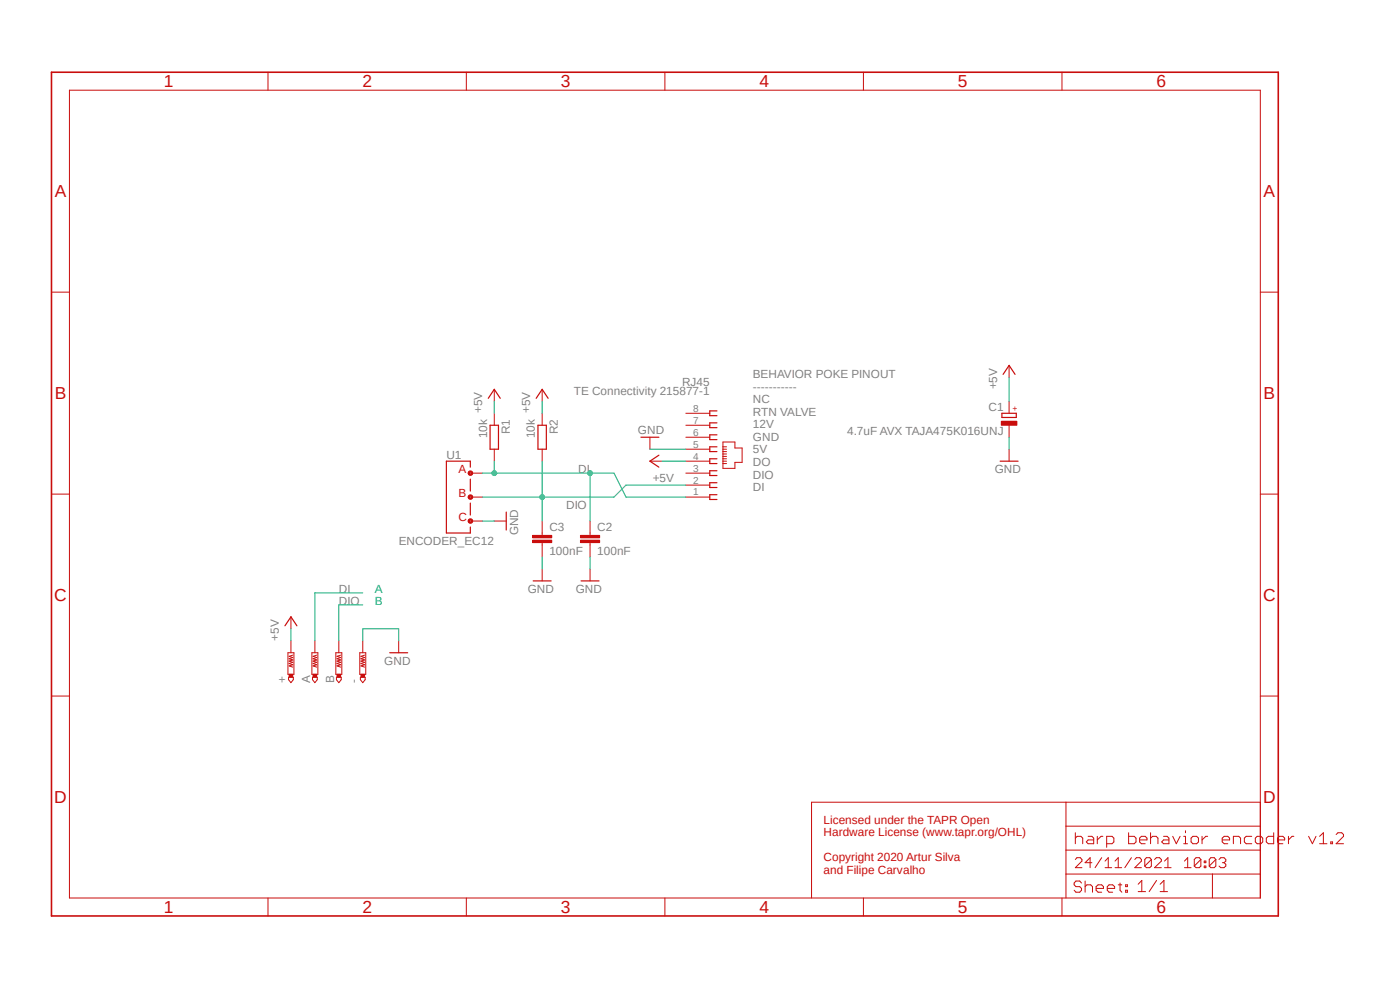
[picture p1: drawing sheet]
<svg xmlns="http://www.w3.org/2000/svg" width="297mm" height="210mm" viewBox="0 0 297 210" stroke-linecap="round" stroke-linejoin="round" font-family="sans-serif">
<path d="M10.4 15l276.2 179.9M286.6 15l-276.2 179.9" fill="none" stroke="#fff" stroke-width=".21"/>
<g fill="none" stroke="#c90d0c" stroke-width=".21">
<path d="M14.7 19.1h252.7v171.4h-252.7zM56.9 15.3v3.8M98.9 15.3v3.8M141.1 15.3v3.8M183.2 15.3v3.8M225.3 15.3v3.8M10.9 62h3.8M267.4 62h3.8M104.9 82.6v2.5M137.9 97.8h2.5M137.9 92.8v2.5M145.5 97.8h5.1"/>
<path d="M145.5 95.3h5.1M145.5 92.8h5.1M145.5 90.2h5.1M145.5 87.7h5.1M153.4 93.8h2.5v1.2h1.5v3.1h-1.5v1.3h-2.5zM153.4 98.3h.7M153.4 97.8h.7M153.4 97.3h.7M153.4 96.8h.7M153.4 96.3h.7M153.4 95.8h.7M153.4 95.3h.7"/>
<path d="M153.4 94.8h.7M10.9 104.8h3.8M104.9 110.5h2.5M145.5 105.5h5.1M145.5 102.9h5.1M145.5 100.4h5.1M267.4 104.8h3.8M10.9 147.7h3.8M267.4 147.7h3.8M226.1 170.2v20.3M226.1 175.3h41.3M228.1 176.7v2.3"/>
<path d="M228.1 177.8l.4-.4h.8l.4 .4v1.2M230.8 177.4h.8l.4 .4v1.2h-1.2l-.3-.4 .3-.4h1.2M232.8 177.4v1.6M234 177.4h-.4l-.8 .8M234.8 179h1.1l.4-.4v-.8l-.4-.4h-1.1v2.3M239.4 176.7v2.3h1.2l.4-.4v-.8l-.4-.4h-1.2M241.8 178.2h1.5v-.4l-.3-.4h-.9l-.3 .4v.8l.3 .4h.9M244.1 177.8l.4-.4h.8l.4 .4v1.2M244.1 176.7v2.3M246.8 177.4h.8l.4 .4v1.2h-1.2l-.3-.4 .3-.4h1.2M248.8 177.4l.8 1.6 .8-1.6M251.1 177.4h.4v1.6"/>
<path d="M251.1 179h.8M251.5 176.2v.5M253.1 177.4h.8l.4 .4v.8l-.4 .4h-.8l-.4-.4v-.8zM255 177.4v1.6M256.2 177.4h-.4l-.8 .8M259.3 178.2h1.6v-.4l-.4-.4h-.8l-.4 .4v.8l.4 .4h.8M261.7 179v-1.6h1.1l.4 .4v1.2M265.6 177.4h-1.2l-.4 .4v.8l.4 .4h1.2M266.7 177.4h.8l.4 .4v.8l-.4 .4h-.8l-.4-.4v-.8zM267.4 170.2h-95.2v20.3M270.2 176.7v2.3h-1.1l-.5-.4v-.8l.5-.4h1.1M271 178.2h1.5v-.4l-.3-.4h-.8l-.4 .4v.8l.4 .4h.8"/>
<path d="M273.3 177.4v1.6M274.5 177.4h-.4l-.8 .8M277.6 177.4l.8 1.6 .8-1.6M280 179h1.5M280 177.4l.8-.7v2.3M282.3 178.6h.4v.4h-.4zM283.5 177l.3-.3h.8l.4 .3v.4l-1.5 1.6h1.5M56.9 190.5v3.8M98.9 190.5v3.8M141.1 190.5v3.8M183.2 190.5v3.8M225.3 190.5v3.8"/>
<path d="M226.1 185.4h41.3M226.1 180.3h41.3M228.1 182.3l.4-.4h.7l.3 .4v.4l-1.4 1.4h1.4M229.4 187.3l-.3-.4h-.8l-.4 .4v.4l.4 .4h.8l.3 .4v.3l-.3 .5h-.8l-.4-.5M230.2 186.9v2.4M230.2 188.1l.4-.4h.8l.4 .4v1.2M231.6 183h-1.4l1.1-1.1v2.2M232.5 188.5h1.6v-.4l-.4-.4h-.7l-.5 .4v.7l.5 .5h.7M233.7 181.9l-1.4 2.2M234.4 184.1h1.4M234.4 182.7l.7-.8v2.2M234.9 188.5h1.6v-.4l-.4-.4h-.8l-.4 .4v.7l.4 .5h.8"/>
<path d="M236.6 184.1h1.4M236.6 182.7l.6-.8v2.2M237.2 187.7h.8M237.6 187.3v1.5l.4 .5M238.8 187.7h.4v.4h-.4zM238.8 188.8h.4v.5h-.4zM240 181.9l-1.4 2.2M240.7 182.3l.4-.4h.7l.3 .4v.4l-1.4 1.4h1.4M241.5 187.6l.7-.8v2.3M241.5 189.1h1.5M244.3 182.3v1.4l-.4 .4h-.7l-.3-.4M244.3 182.3l-.4-.4h-.7l-.3 .4v1.4"/>
<path d="M244.3 182.3l-1.4 1.4M244.9 182.3l.4-.4h.7l.4 .4v.4l-1.5 1.4h1.5M245.4 186.8l-1.6 2.3M246.1 189.1h1.6M246.1 187.6l.8-.8v2.3M247.1 184.1h1.4M247.1 182.7l.7-.8v2.2M251.3 184.1h1.4M251.3 182.7l.7-.8v2.2M254.8 182.3v1.4l-.4 .4h-.7l-.3-.4M254.8 182.3l-.4-.4h-.7l-.3 .4v1.4M254.8 182.3l-1.4 1.4"/>
<path d="M255.5 183.7h.3v.4h-.3zM255.5 182.7h.3v.3h-.3zM257.2 185.4v5.1M257.9 182.3v1.4l-.3 .4h-.7l-.4-.4M257.9 182.3l-.3-.4h-.7l-.4 .4v1.4M257.9 182.3l-1.4 1.4M258.6 182.3l.4-.4h.7l.4 .4v.4l-.4 .3M259.3 183h.4M259.7 183l.4 .3v.4l-.4 .4h-.7l-.4-.4"/>
</g>
<path d="M10.9 15.3h260.3v179h-260.3z" fill="none" stroke="#c90d0c" stroke-width=".34"/>
<g fill="none" stroke="#c90d0c" stroke-width=".25">
<path d="M103.6 84.5l1.3-1.9 1.2 1.9M136 92.8h3.8M139.8 96.6l-1.9 1.2 1.9 1.3M152.1 87.2h-1.5v1h1.5M152.1 89.7h-1.5v1h1.5M152.1 92.2h-1.5v1.1h1.5M152.1 94.8h-1.5v1h1.5M152.1 97.3h-1.5v1h1.5M152.1 99.9h-1.5v1h1.5M212.6 87.7h3v.9h-3zM107.4 108.6v3.8M152.1 104.9h-1.5v1.1h1.5"/>
<path d="M152.1 102.4h-1.5v1h1.5"/>
</g>
<path d="M212.4 89.4h3.3v.8h-3.3z" fill-rule="evenodd" fill="#c90d0c"/>
<path d="M214.1 77.5v2.6M212.4 89.4h3.3v.8h-3.3zM214.1 85.1v2.6M214.1 90.2v2.6M214.1 95.3v2.5M61.1 138.5h1.3v4.5h-1.3zM62.1 139l-.8 .2 .8 .3-.8 .2 .8 .3-.8 .3 .8 .2-.8 .3 .8 .2-.8 .3 .8 .2M61.2 143.7h1v.5l-.5 .6-.5-.6z" fill="none" stroke="#c90d0c" stroke-width=".21"/>
<path d="M212.8 79.4l1.3-1.9 1.2 1.9M212.2 97.8h3.8" fill="none" stroke="#c90d0c" stroke-width=".25"/>
<path d="M61.3 143h.8v.6h-.8z" fill-rule="evenodd" fill="#c90d0c"/>
<path d="M61.7 135.9v2.6M66.2 138.5h1.2v4.5h-1.2zM67.2 139l-.8 .2 .8 .3-.8 .2 .8 .3-.8 .3 .8 .2-.8 .3 .8 .2-.8 .3 .8 .2M61.3 143h.8v.6h-.8zM66.3 143.7h1v.5l-.5 .6-.5-.6z" fill="none" stroke="#c90d0c" stroke-width=".21"/>
<path d="M66.4 143h.8v.6h-.8z" fill-rule="evenodd" fill="#c90d0c"/>
<path d="M66.8 135.9v2.6M71.2 138.5h1.3v4.5h-1.3zM72.3 139l-.8 .2 .8 .3-.8 .2 .8 .3-.8 .3 .8 .2-.8 .3 .8 .2-.8 .3 .8 .2M66.4 143h.8v.6h-.8zM71.4 143.7h1v.5l-.5 .6-.5-.6z" fill="none" stroke="#c90d0c" stroke-width=".21"/>
<path d="M71.5 143h.8v.6h-.8z" fill-rule="evenodd" fill="#c90d0c"/>
<path d="M71.9 135.9v2.6M76.3 138.5h1.3v4.5h-1.3zM77.3 139l-.7 .2 .7 .3-.7 .2 .7 .3-.7 .3 .7 .2-.7 .3 .7 .2-.7 .3 .7 .2M71.5 143h.8v.6h-.8zM76.5 143.7h1v.5l-.5 .6-.5-.6z" fill="none" stroke="#c90d0c" stroke-width=".21"/>
<path d="M76.6 143h.7v.6h-.7z" fill-rule="evenodd" fill="#c90d0c"/>
<path d="M61.7 130.9v2.5M77 135.9v2.6M84.6 135.9v2.6M76.6 143h.7v.6h-.7z" fill="none" stroke="#c90d0c" stroke-width=".21"/>
<path d="M99.8 99.1v-1.3h-5.1v15.3h5.1v-1.3M99.8 101.6v2.6M99.8 106.7v2.6M60.5 132.8l1.2-1.9 1.3 1.9M82.7 138.5h3.8" fill="none" stroke="#c90d0c" stroke-width=".25"/>
<path d="M99.4 100.1l.3-.2 .5 .2v.6l-.3 .1-.5-.1-.1-.3h.3l.1-.2 .3 .2-.3 .2-.1-.2h-.3z" fill-rule="evenodd" fill="#c90d0c"/>
<path d="M99.4 100.1l.3-.2 .5 .2v.6l-.3 .1-.5-.1-.1-.3h.3l.1-.2 .3 .2-.3 .2-.1-.2h-.3z" fill="none" stroke="#c90d0c" stroke-width=".21"/>
<path d="M99.4 105.2l.3-.2 .5 .2v.5l-.3 .2-.5-.2-.1-.2h.3l.1-.3 .3 .3-.3 .2-.1-.2h-.3z" fill-rule="evenodd" fill="#c90d0c"/>
<path d="M99.4 105.2l.3-.2 .5 .2v.5l-.3 .2-.5-.2-.1-.2h.3l.1-.3 .3 .3-.3 .2-.1-.2h-.3z" fill="none" stroke="#c90d0c" stroke-width=".21"/>
<path d="M99.4 110.2l.3-.1 .5 .1v.6l-.3 .2-.5-.2-.1-.3h.3l.1-.2 .3 .2-.3 .2-.1-.2h-.3z" fill-rule="evenodd" fill="#c90d0c"/>
<path d="M104.9 87.7v2.5M104.9 95.3v2.5M115 82.6v2.5M115 87.7v2.5M115 95.3v2.5M99.4 110.2l.3-.1 .5 .1v.6l-.3 .2-.5-.2-.1-.3h.3l.1-.2 .3 .2-.3 .2-.1-.2h-.3zM99.8 100.4h2.5M99.8 105.5h2.5M99.8 110.5h2.5M125.2 113.1v.5M125.2 115.1v.5" fill="none" stroke="#c90d0c" stroke-width=".21"/>
<path d="M104 90.2h1.7v5.1h-1.7zM113.7 84.5l1.3-1.9 1.3 1.9M114.1 90.2h1.8v5.1h-1.8z" fill="none" stroke="#c90d0c" stroke-width=".25"/>
<path d="M123.1 114.6h4.1v.5h-4.1z" fill-rule="evenodd" fill="#c90d0c"/>
<path d="M123.1 114.6h4.1v.5h-4.1z" fill="none" stroke="#c90d0c" stroke-width=".21"/>
<path d="M123.1 113.6h4.1v.5h-4.1z" fill-rule="evenodd" fill="#c90d0c"/>
<path d="M115 113.1v.5M115 115.1v.5M123.1 113.6h4.1v.5h-4.1zM125.2 110.5v2.6M125.2 115.6v2.6" fill="none" stroke="#c90d0c" stroke-width=".21"/>
<path d="M113 114.6h4.1v.5h-4.1z" fill-rule="evenodd" fill="#c90d0c"/>
<path d="M113 114.6h4.1v.5h-4.1z" fill="none" stroke="#c90d0c" stroke-width=".21"/>
<path d="M113 113.6h4.1v.5h-4.1z" fill-rule="evenodd" fill="#c90d0c"/>
<path d="M113 113.6h4.1v.5h-4.1zM115 110.5v2.6M115 115.6v2.6M115 120.7v2.5M125.2 120.7v2.5" fill="none" stroke="#c90d0c" stroke-width=".21"/>
<path d="M113.1 123.2h3.8M123.3 123.2h3.8" fill="none" stroke="#c90d0c" stroke-width=".25"/>
<g fill="none" stroke="#0dab76" stroke-width=".21">
<path d="M104.9 85.1v2.6M115 85.1v2.6M115 97.8v7.7M137.9 95.3h7.6M140.4 97.8h5.1M214.1 80.1v5M214.1 92.8v2.5M102.3 110.5h2.6M115 118.2v2.5M125.2 118.2v2.5M145.5 102.9h-12.7l-2.5 2.6h-28M61.7 133.4v2.5"/>
<path d="M77 135.9v-2.5h7.6v2.5"/>
</g>
<circle cx="115" cy="105.5" r=".51" fill="#0dab76"/>
<g fill="none" stroke="#0dab76" stroke-width=".21">
<path d="M104.9 97.8v2.6M102.3 100.4h28l2.5 5.1h12.7M115 105.5v5M77 128.3h-5.1v7.6"/>
<circle cx="115" cy="105.5" r=".51"/>
</g>
<circle cx="104.9" cy="100.4" r=".51" fill="#0dab76"/>
<g fill="none" stroke="#0dab76" stroke-width=".21">
<path d="M125.2 100.4v10.1"/>
<circle cx="104.9" cy="100.4" r=".51"/>
</g>
<circle cx="125.2" cy="100.4" r=".51" fill="#0dab76"/>
<g fill="none" stroke="#0dab76" stroke-width=".21">
<path d="M77 125.8h-10.2v10.1"/>
<circle cx="125.2" cy="100.4" r=".51"/>
</g>
<g font-size="3.7" fill="#c90d0c">
<text x="34.8" y="18.5">1</text>
<text x="76.9" y="18.5">2</text>
<text x="119" y="18.5">3</text>
<text x="161.1" y="18.5">4</text>
<text x="203.2" y="18.5">5</text>
<text x="245.3" y="18.5">6</text>
<text x="11.6" y="41.9">A</text>
<text x="268.1" y="41.9">A</text>
<text x="11.6" y="84.7">B</text>
<text x="268.1" y="84.7">B</text>
<text x="11.5" y="127.5">C</text>
<text x="268" y="127.5">C</text>
<text x="11.5" y="170.4">D</text>
<text x="268" y="170.4">D</text>
<text x="34.8" y="193.7">1</text>
<text x="76.9" y="193.7">2</text>
<text x="119" y="193.7">3</text>
<text x="161.1" y="193.7">4</text>
<text x="203.2" y="193.7">5</text>
<text x="245.3" y="193.7">6</text>
</g>
<g font-size="2.5" fill="#808080">
<text x="121.8" y="83.9">TE Connectivity 215877-1</text>
<text x="144.7" y="81.8">RJ45</text>
<text x="159.7" y="80.2">BEHAVIOR POKE PINOUT</text>
<text x="159.7" y="82.8">-----------</text>
<text x="211.5" y="82.6" transform="rotate(-90 211.5 82.6)">+5V</text>
<text x="102.3" y="87.7" transform="rotate(-90 102.3 87.7)">+5V</text>
<text x="112.5" y="87.7" transform="rotate(-90 112.5 87.7)">+5V</text>
<text x="159.7" y="85.5">NC</text>
<text x="159.7" y="88.2">RTN VALVE</text>
<text x="209.7" y="87.2">C1</text>
<text x="103.3" y="93" transform="rotate(-90 103.3 93)">10k</text>
<text x="108.2" y="92.2" transform="rotate(-90 108.2 92.2)">R1</text>
<text x="113.5" y="93" transform="rotate(-90 113.5 93)">10k</text>
<text x="118.3" y="92.2" transform="rotate(-90 118.3 92.2)">R2</text>
<text x="135.3" y="92">GND</text>
<text x="159.7" y="90.8">12V</text>
<text x="159.7" y="93.5">GND</text>
<text x="179.7" y="92.3">4.7uF AVX TAJA475K016UNJ</text>
<text x="94.7" y="97.3">U1</text>
<text x="122.6" y="100.4">DI</text>
<text x="159.7" y="96.2">5V</text>
<text x="159.7" y="98.8">DO</text>
<text x="159.7" y="101.5">DIO</text>
<text x="211" y="100.4">GND</text>
<text x="120.1" y="108">DIO</text>
<text x="138.5" y="102.2">+5V</text>
<text x="159.7" y="104.2">DI</text>
<text x="109.9" y="113.6" transform="rotate(-90 109.9 113.6)">GND</text>
<text x="116.5" y="112.7">C3</text>
<text x="126.7" y="112.7">C2</text>
<text x="84.6" y="115.6">ENCODER_EC12</text>
<text x="116.5" y="117.8">100nF</text>
<text x="126.7" y="117.8">100nF</text>
<text x="71.9" y="125.8">DI</text>
<text x="112" y="125.8">GND</text>
<text x="122.1" y="125.8">GND</text>
<text x="71.9" y="128.3">DIO</text>
<text x="59.2" y="135.9" transform="rotate(-90 59.2 135.9)">+5V</text>
<text x="81.5" y="141">GND</text>
<text x="60.7" y="144.8" transform="rotate(-90 60.7 144.8)">+</text>
<text x="65.8" y="144.8" transform="rotate(-90 65.8 144.8)">A</text>
<text x="70.9" y="144.8" transform="rotate(-90 70.9 144.8)">B</text>
<text x="75.9" y="144.8" transform="rotate(-90 75.9 144.8)">-</text>
</g>
<g font-size="2.5" fill="#c90d0c">
<text x="97.2" y="100.4">A</text>
<text x="97.2" y="105.5">B</text>
<text x="97.2" y="110.5">C</text>
<text x="174.7" y="174.8">Licensed under the TAPR Open</text>
<text x="174.7" y="177.4">Hardware License (www.tapr.org/OHL)</text>
<text x="174.7" y="182.8">Copyright 2020 Artur Silva</text>
<text x="174.7" y="185.4">and Filipe Carvalho</text>
</g>
<g font-size="2.5" fill="#0dab76">
<text x="79.5" y="125.8">A</text>
<text x="79.5" y="128.3">B</text>
</g>
<g font-size="2.1" fill="#808080">
<text x="147.1" y="89.9">7</text>
<text x="147.1" y="87.3">8</text>
<text x="147.1" y="95">5</text>
<text x="147.1" y="92.4">6</text>
<text x="147.1" y="100">3</text>
<text x="147.1" y="97.5">4</text>
<text x="147.1" y="105.1">1</text>
<text x="147.1" y="102.6">2</text>
</g>
<text font-size="1.8" fill="#c90d0c" x="215.9" y="87.3" transform="rotate(-90 215.9 87.3)">+</text>
</svg>
